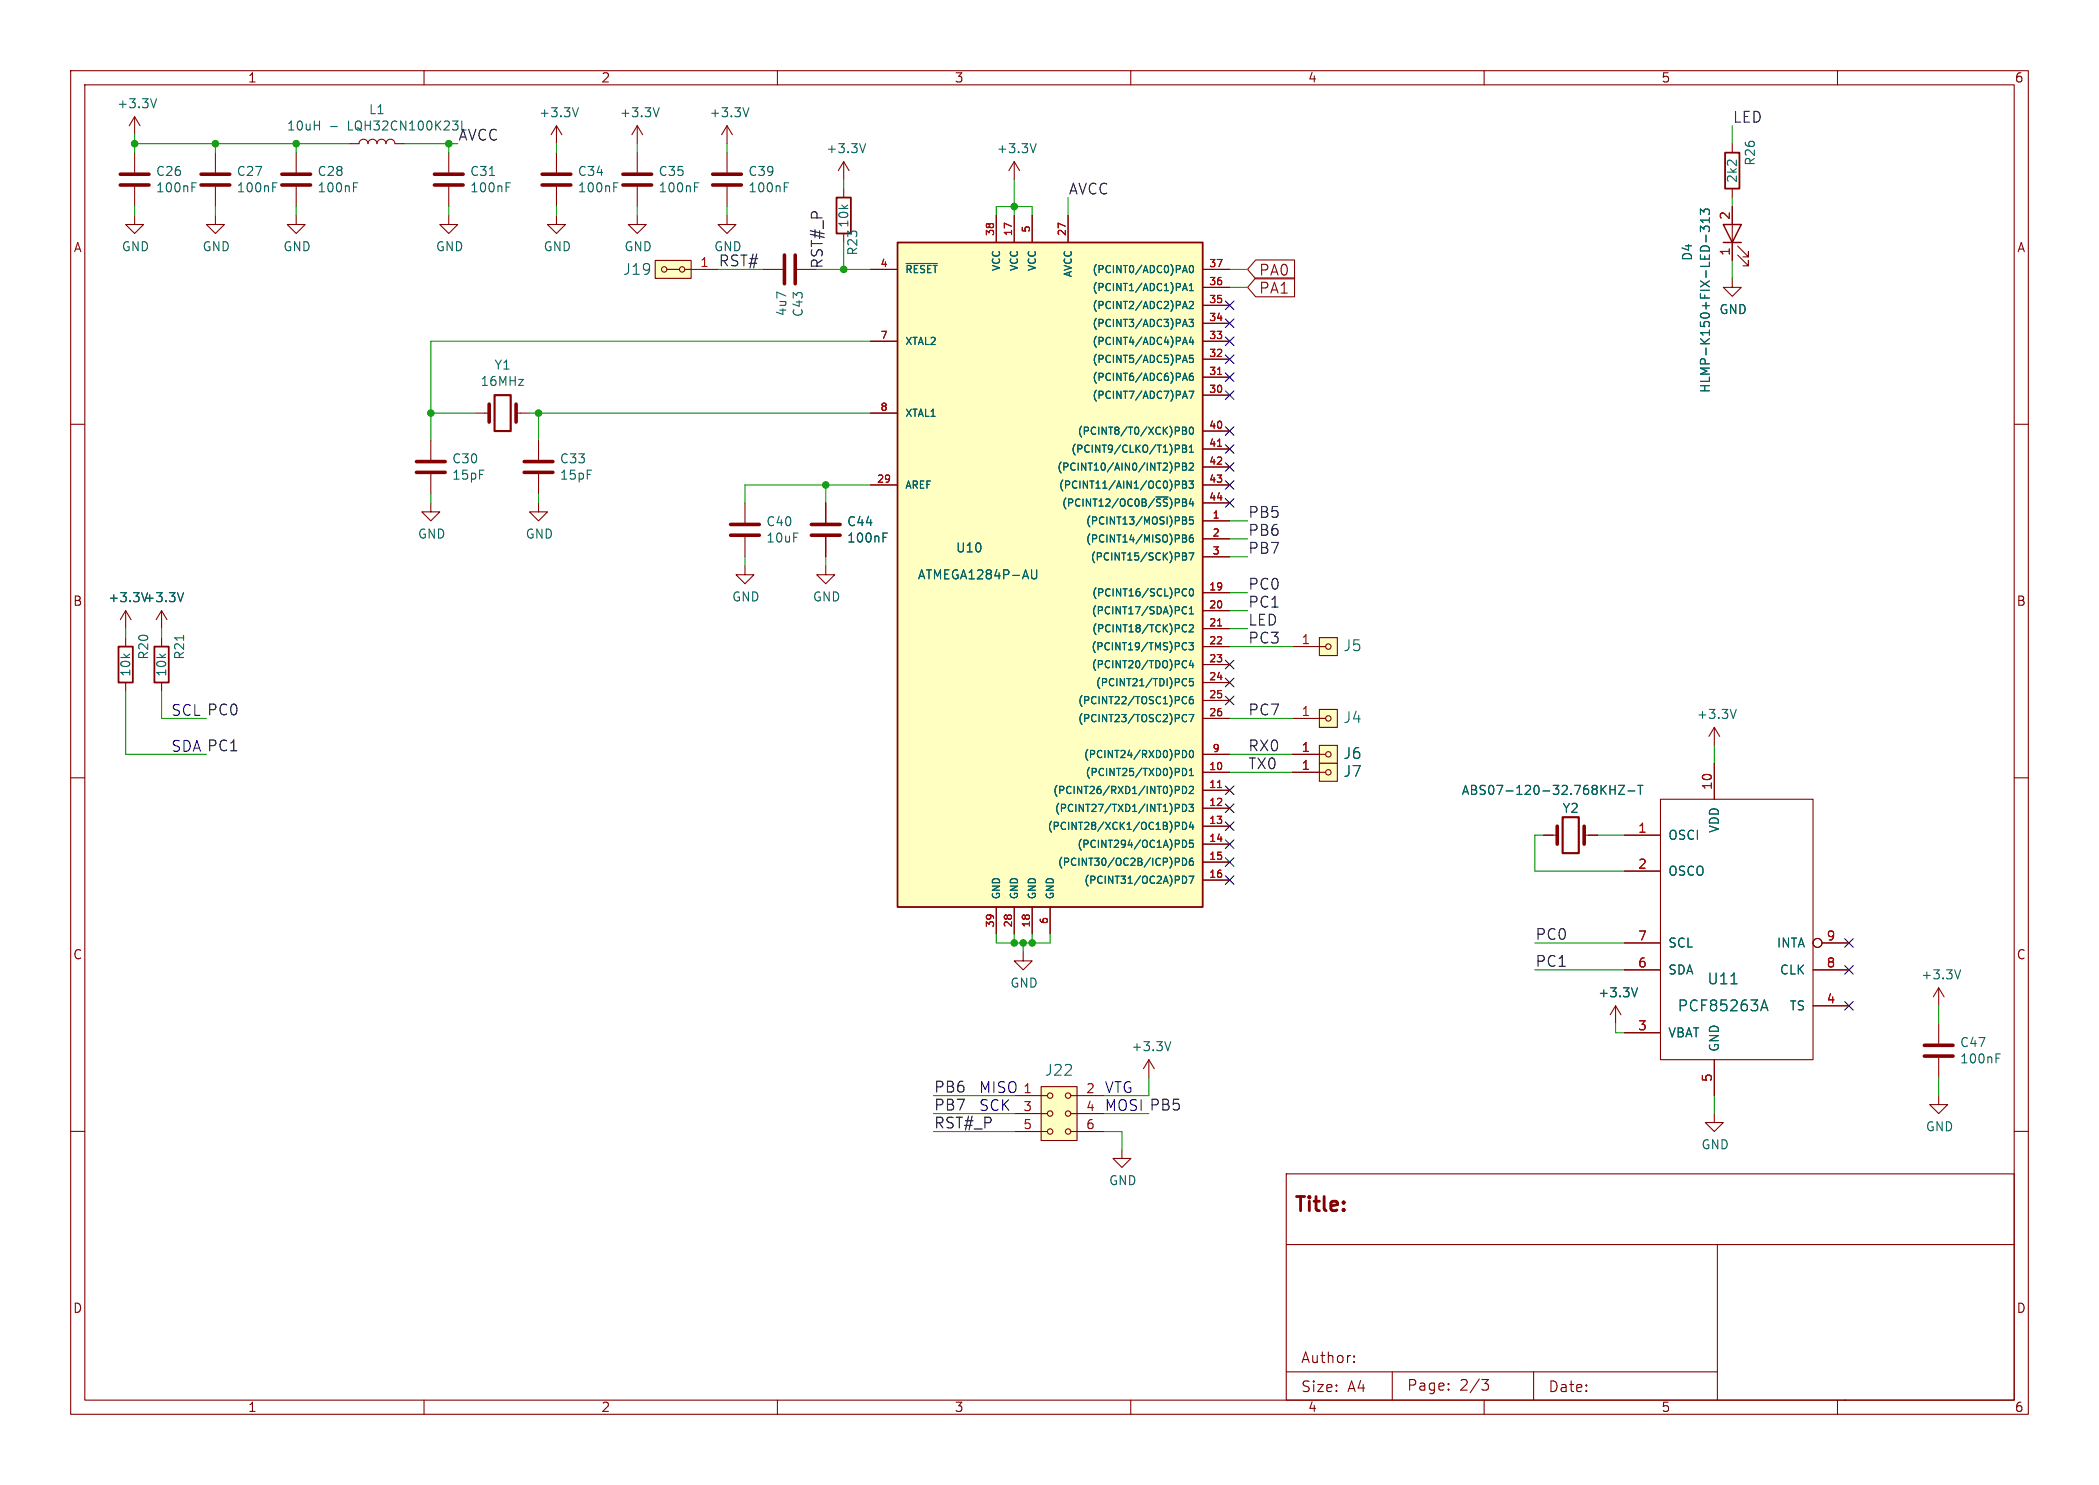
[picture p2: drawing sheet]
<svg xmlns="http://www.w3.org/2000/svg" width="297mm" height="210mm" viewBox="0 0 297 210" stroke-linecap="round" stroke-linejoin="round" font-family="sans-serif">
<g fill="none" stroke="#840000" stroke-width=".15">
<path d="M10 10h277v190h-277zM12 12h273v186h-273zM19 16.5v2.6M19 16.5l-.7 1.3M19 16.5l.8 1.3M60 10v2M78.7 17.8l-.7 1.3M78.7 17.8v2.5M78.7 17.8l.8 1.3M90.2 17.8v2.5M90.2 17.8l-.8 1.3M90.2 17.8l.7 1.3"/>
<path d="M102.9 17.8v2.5M102.9 17.8l-.8 1.3M102.9 17.8l.7 1.3M110 10v2M160 10v2M210 10v2M260 10v2M19 30.5v1.3h1.3l-1.3 1.2-1.2-1.2h1.2M19 21.6v2.8M19 26.4v2.8M30.5 30.5v1.3h1.2l-1.2 1.2-1.3-1.2h1.3M30.5 21.6v2.8"/>
<path d="M30.5 26.4v2.8M41.9 30.5v1.3h1.3l-1.3 1.2-1.3-1.2h1.3M41.9 21.6v2.8M41.9 26.4v2.8M49.5 20.3h1.3a.64 .64 0 0 1 .6-.6 .64 .64 0 0 1 .7 .6 .64 .64 0 0 1 .6-.6 .64 .64 0 0 1 .6 .6 .64 .64 0 0 1 .7-.6 .64 .64 0 0 1 .6 .6 .64 .64 0 0 1 .6-.6 .64 .64 0 0 1 .7 .6h1.2M63.5 30.5v1.3h1.3l-1.3 1.2-1.3-1.2h1.3M63.5 21.6v2.8M63.5 26.4v2.8M78.7 30.5v1.3h1.3l-1.3 1.2-1.2-1.2h1.2M78.7 21.6v2.8M78.7 26.4v2.8M90.2 30.5v1.3h1.2l-1.2 1.2-1.3-1.2h1.3"/>
<path d="M90.2 21.6v2.8M90.2 26.4v2.8M92.7 36.8h5.1v2.6h-5.1zM94.4 38.1h1.7M96.9 38.1h4.7M102.9 30.5v1.3h1.2l-1.2 1.2-1.3-1.2h1.3M102.9 21.6v2.8M102.9 26.4v2.8M107.9 38.1h2.8M112.8 38.1h2.8M119.4 22.9v2.5M119.4 26.7v1.2"/>
<path d="M119.4 33v1.3M119.4 22.9l-.8 1.2M119.4 22.9l.7 1.2M123.2 38.1h3.8M141 30.5v3.8M143.5 22.9v2.5M143.5 30.5v3.8M143.5 22.9l-.8 1.2M143.5 22.9l.8 1.2M146 30.5v3.8M151.1 30.5v3.8M170.2 38.1h3.8"/>
<path d="M177.7 39.3h5.5v2.7h-5.5l-1.2-1.4zM177.7 36.8h5.5v2.6h-5.5l-1.2-1.3zM245.1 39.4v1.2h1.3l-1.3 1.3-1.3-1.3h1.3M245.1 20.3v1.3M245.1 26.7v1.2M245.1 29.2v7.6M245.9 36.1l1.5 1.5v-.8v.8h-.8M245.9 34.8l1.5 1.5v-.7v.7h-.8M10 60h2M67.3 58.4h1.9M73 58.4h1.9M123.2 58.4h3.8"/>
<path d="M123.2 48.3h3.8M170.2 55.9h3.8M170.2 53.3h3.8M170.2 50.8h3.8M170.2 48.3h3.8M170.2 45.7h3.8M170.2 43.2h3.8M170.2 40.6h3.8M285 60h2M61 71.1v1.3h1.2l-1.2 1.3-1.3-1.3h1.3M61 62.2v2.8M61 67.1v2.8"/>
<path d="M76.2 71.1v1.3h1.3l-1.3 1.3-1.3-1.3h1.3M76.2 62.2v2.8M76.2 67.1v2.8M105.4 71.1v2.8M105.4 75.9v2.8M116.8 71.1v2.8M116.8 75.9v2.8M123.2 68.6h3.8M170.2 73.7h3.8M170.2 76.2h3.8M170.2 68.6h3.8M170.2 78.7h3.8"/>
<path d="M170.2 61h3.8M170.2 63.5h3.8M170.2 66h3.8M170.2 71.1h3.8M17.8 86.4l-.8 1.2M17.8 86.4v2.5M17.8 90.2v1.2M17.8 96.5v1.3M17.8 86.4l.7 1.2M22.9 86.4v2.5M22.9 90.2v1.2M22.9 96.5v1.3"/>
<path d="M22.9 86.4l-.8 1.2M22.9 86.4l.7 1.2M105.4 80v1.3h1.3l-1.3 1.3-1.3-1.3h1.3M116.8 80v1.3h1.3l-1.3 1.3-1.2-1.3h1.2M170.2 83.8h3.8M170.2 86.4h3.8M170.2 88.9h3.8M170.2 91.4h3.8M170.2 94h3.8M170.2 96.5h3.8M170.2 99.1h3.8M182.9 91.4h4.7"/>
<path d="M186.7 90.2h2.5v2.5h-2.5zM10 110h2M170.2 109.2h3.8M170.2 111.8h3.8M170.2 114.3h3.8M170.2 116.8h3.8M170.2 119.4h3.8M170.2 101.6h3.8M170.2 106.7h3.8M182.9 109.2h4.7M182.9 101.6h4.7M182.9 106.7h4.7"/>
<path d="M186.7 100.3h2.5v2.6h-2.5zM186.7 105.4h2.5v2.6h-2.5zM186.7 108h2.5v2.5h-2.5zM218.4 118.1h1.9M224.2 118.1h1.9M229.9 118.1h5M234.9 113h21.6v36.9h-21.6zM242.6 102.9l-.8 1.2M242.6 102.9v2.5M242.6 108v5M242.6 102.9l.7 1.2M285 110h2"/>
<path d="M141 128.3v3.8M143.5 128.3v3.8M144.8 134.6v1.3h1.2l-1.2 1.3-1.3-1.3h1.3M146 128.3v3.8M148.6 128.3v3.8M170.2 121.9h3.8M170.2 124.5h3.8M229.9 123.2h5M229.9 137.2h5M229.9 133.4h5M256.5 137.2h5.1M257.8 133.4h3.8"/>
<path d="M274.3 139.7l-.7 1.3M274.3 139.7v2.5M274.3 139.7l.8 1.3M10 160h2M143.5 157.5h4.7M143.5 154.9h4.7M147.3 153.7h5.1v7.6h-5.1zM151.5 157.5h4.7M151.5 154.9h4.7M162.6 149.9l-.8 1.2M162.6 149.9v2.5M162.6 149.9l.7 1.2"/>
<path d="M228.6 142.2l-.8 1.3M228.6 142.2v2.6M228.6 142.2l.8 1.3M229.9 146.1h5M242.6 157.5v1.3h1.2l-1.2 1.2-1.3-1.2h1.3M242.6 149.9v5M256.5 142.2h5.1M274.3 154.9v1.3h1.3l-1.3 1.3-1.3-1.3h1.3M274.3 144.8v2.8M274.3 149.6v2.8M285 160h2M143.5 160h4.7"/>
<path d="M151.5 160h4.7M158.7 162.6v1.2h1.3l-1.3 1.3-1.2-1.3h1.2M182 166h103v32h-103zM182 176h103M243 176v22M60 198v2M110 198v2M160 198v2M182 194h61M191.6 192.6h.1l-.1 .1M191.6 192.6h-.1l.1 .1M191.6 191.8v.1"/>
<path d="M191.6 192.6v.1M191.6 191.8h.1l-.1 .1M191.6 191.8h-.1l.1 .1M197 194v4M205 196.5v.1M205 195.7v.1M209.7 195.1h.9l-.5 .6a.41 .41 0 0 1 .5 .3v.3l-.1 .2-.6 .1M210 198v2M217 194v4M260 198v2M261 198h.1"/>
<circle cx="94" cy="38.1" r=".38"/>
<circle cx="96.5" cy="38.1" r=".38"/>
<circle cx="188" cy="91.4" r=".38"/>
<circle cx="188" cy="106.7" r=".38"/>
<circle cx="188" cy="101.6" r=".38"/>
<circle cx="188" cy="109.2" r=".38"/>
<circle cx="257.2" cy="133.3" r=".63"/>
<circle cx="148.6" cy="154.9" r=".38"/>
<circle cx="148.6" cy="157.5" r=".38"/>
<circle cx="151.1" cy="157.5" r=".38"/>
<circle cx="151.1" cy="154.9" r=".38"/>
<circle cx="148.6" cy="160" r=".38"/>
<circle cx="151.1" cy="160" r=".38"/>
</g>
<g fill="none" stroke="#006464" stroke-width=".15">
<path d="M22.2 14l-.5 1.2M46.8 17.9h.9M65.3 17.1v1.3M81.8 15.2l-.4 1.3M93.3 15.2l-.5 1.3M106 15.2l-.5 1.3M27.2 26.5h.4M27.2 25.9h.6M38.6 26.5h.4M38.6 25.9h.6M50 26.5h.4M50 25.9h.6"/>
<path d="M69.3 24.8h.7M71.6 26.5h.4M71.6 25.9h.6M86.9 26.5h.4M86.9 25.9h.6M98.3 26.5h.4M98.3 25.9h.6M111 26.5h.4M111 25.9h.6M122.5 20.3l-.4 1.3M128.2 37.3h4.4M146.6 20.3l-.4 1.3"/>
<path d="M167.4 38.3h.5M167.7 37.5l.3 1.1M168.4 37.6l.1-.1a.54 .54 0 0 1 .4 .6 .54 .54 0 0 1-.4 .5 .68 .68 0 0 1-.1-1zM240.6 30.3v-.7l.5 .4 .1-.4h.6l.1 .2v.4l-.1 .1M240.6 32.8v-.8l.5 .4 .1-.4h.6l.1 .2v.4l-.1 .2M241.4 33.3v.9M241.9 30.8v.7M241.9 31.1h-1.3l.4 .4M167.3 41.1l.4-1 .3 1M167.4 56.1h.5M167.4 53.5h.5M167.4 51h.5"/>
<path d="M167.4 48.4h.5M167.4 45.9h.5M167.4 43.4h.5M167.4 40.8h.5M167.7 55.3l.3 1M167.7 52.8l.3 1M167.7 50.2l.3 1.1M167.7 47.7l.3 1M167.7 45.2l.3 1M167.7 42.6l.3 1M168.2 45.2h.7l-.4 .4h.3v.5l-.1 .1-.5-.1M168.2 55.3h.7l-.4 1"/>
<path d="M168.3 42.7l.4-.1 .2 .3-.7 .7h.7M168.3 40.4l.3-.3v1M168.3 41.1h.6M168.5 47.7l-.2 .7h.6M168.8 52.8h-.3a.68 .68 0 0 0 0 1l.3-.1 .1-.3-.2-.2h-.3l-.1 .2M168.8 48v.7M168.8 50.2h-.5v.5l.1-.1 .4 .1 .1 .1-.1 .4-.1 .1-.4-.1M125 76h.4M125 75.4h.6M163.6 70.3h1.7M166.3 62.9h.4l.2 .2-.1 .3-.5 .1M166.3 65.5h.4l.2 .2-.1 .3h-.5"/>
<path d="M166.3 68h.4l.2 .2-.1 .3-.5 .1M166.8 60.5l.1 .1-.1 .3M167.3 60.4h.4l.2 .2-.2 .3 .2 .1v.2l-.2 .2h-.4zM167.3 62.9h.4l.2 .2-.2 .3 .2 .1v.3l-.2 .2h-.4zM167.3 65.5h.4l.2 .2-.2 .3 .2 .1v.2l-.2 .2h-.4zM167.3 68h.4l.2 .2-.2 .3 .2 .1v.2l-.2 .2h-.4zM167.3 73.1l.5 .1 .1 .2-.2 .2M167.3 75.6l.5 .1 .1 .2-.2 .2M167.3 78.2l.5 .1 .1 .2-.2 .2M167.3 73.6h.4M167.3 76.1h.4M167.3 78.7h.4"/>
<path d="M167.3 60.9h.4M167.3 63.4h.4M167.3 66h.4M167.3 68.5h.4M167.7 73.6l.2 .2v.2l-.6 .1M167.7 76.1l.2 .2v.3l-.6 .1M167.7 78.7l.2 .2v.2l-.6 .1M168.2 68h.7l-.4 .4 .3 .1v.4l-.1 .1-.5-.1M168.2 78.2h.7l-.4 1M168.3 65.6l.4-.1 .2 .3-.7 .7h.7M168.3 63.2l.3-.3v1.1M168.3 64h.6"/>
<path d="M168.4 60.5l.1-.1a.54 .54 0 0 1 .4 .5 .54 .54 0 0 1-.4 .5 .68 .68 0 0 1-.1-.9zM168.5 70.5l-.2 .7h.6M168.8 75.6l-.3 .1a.68 .68 0 0 0 0 1l.3-.1 .1-.4-.2-.2-.3 .1-.1 .1M168.8 70.9v.7M168.8 73.1h-.5v.5l.1-.1h.4l.1 .2-.1 .3-.1 .1-.4-.1M26 83.8l-.5 1.3M26 89.8v.8M146 80.6v1l.2 .3 .4-.1 .1-.2v-1M167.4 86.7l.2 .1 .3-.1M167.5 83.3h.2l.2 .1M167.5 88.4l.2-.1 .2 .1M167.5 96h.2l.2 .1"/>
<path d="M167.5 98.6l.2-.1 .2 .1M167.6 90.9l.3 .1M167.6 93.4l.3 .1M167.9 84.2l-.2 .1-.2-.1M167.9 85.9l-.3-.1-.2 .2M167.9 89.3l-.2 .1-.2-.1M167.9 91.8l-.3 .1M167.9 94.3l-.3 .1M167.9 96.9l-.2 .1-.2-.1M167.9 99.4l-.2 .1h-.2M168.2 90.9h.7l-.4 .4 .3 .1v.4l-.1 .1-.5-.1M168.3 88.4l.4-.1 .2 .3-.7 .8h.7"/>
<path d="M168.3 86.1l.3-.3v1M168.3 86.8h.6M168.4 83.3h.1a.54 .54 0 0 1 .4 .5 .54 .54 0 0 1-.4 .5 .68 .68 0 0 1-.1-1zM168.5 93.4l-.2 .7h.6M168.8 98.5l-.3 .1a.68 .68 0 0 0 0 .9l.3-.1 .1-.3-.2-.2h-.3l-.1 .2M168.8 93.8v.6M168.8 96h-.5v.4h.1h.4l.1 .1-.1 .4-.1 .1-.4-.1M166.3 111.2h.4l.2 .2-.1 .3h-.5M166.3 113.7h.4l.2 .2-.1 .3-.5 .1M166.3 116.3h.4l.2 .2-.1 .3h-.5M167.3 106.1a.51 .51 0 0 1 .6 .5 .51 .51 0 0 1-.6 .5M167.3 108.7a.51 .51 0 0 1 .6 .5 .51 .51 0 0 1-.6 .5z"/>
<path d="M167.3 111.2a.51 .51 0 0 1 .6 .5 .51 .51 0 0 1-.6 .5zM167.3 113.7a.51 .51 0 0 1 .6 .6 .51 .51 0 0 1-.6 .5zM167.3 116.3a.51 .51 0 0 1 .6 .5 .51 .51 0 0 1-.6 .5zM167.3 118.8a.51 .51 0 0 1 .6 .5 .51 .51 0 0 1-.6 .5zM167.5 101.1l.2-.1 .2 .1M167.9 102l-.2 .1-.2-.1M168.2 113.7h.7l-.4 .4 .3 .1v.5l-.1 .1-.5-.1M168.2 101h.7l-.4 1.1M168.3 111.3l.4-.1 .2 .3-.7 .7h.7M168.3 109.7h.6M168.3 109l.3-.3v1M168.4 106.2l.1-.1a.54 .54 0 0 1 .4 .5 .54 .54 0 0 1-.4 .5 .68 .68 0 0 1-.1-.9z"/>
<path d="M168.5 116.2l-.2 .8h.6M168.8 116.6v.7M168.8 118.8h-.5v.5l.1-.1 .4 .1 .1 .1-.1 .3-.1 .1-.4-.1M227.8 111.1v1.2M227.8 111.7h.7M228.5 111.1v1.2M229 111.1h.9l-.9 1.2h.9M230.4 111.9h.9M231.7 111.1h.8M232.1 111.1v1.2M245.7 100.3l-.5 1.3M166.3 121.4h.4l.2 .2-.1 .2-.5 .1"/>
<path d="M167.3 121.4a.51 .51 0 0 1 .6 .5 .51 .51 0 0 1-.6 .5zM167.3 123.9a.51 .51 0 0 1 .6 .5 .51 .51 0 0 1-.6 .5M168.2 123.9h.7l-.4 1M168.8 121.4h-.3a.68 .68 0 0 0 0 1l.3-.1 .1-.4-.2-.1h-.3l-.1 .1M231.7 139.7l-.4 1.3M244.9 139.1h.9M277.4 137.2l-.4 1.2M165.7 147.3l-.5 1.3M249.1 142.9l.5-1.5 .6 1.5M249.3 142.5h.7M282.4 149.6h.5M282.4 149h.6"/>
</g>
<path d="M70 55.9h2.3v5.1h-2.3zM221.1 115.6h2.3v5.1h-2.3z" fill="none" stroke="#840000" stroke-width=".3"/>
<g fill="none" stroke="#840000" stroke-width=".51">
<path d="M17 26.2h4.1M17 24.6h4.1M28.4 26.2h4.1M28.4 24.6h4.1M39.9 26.2h4M39.9 24.6h4M61.5 26.2h4M61.5 24.6h4M76.7 26.2h4.1M76.7 24.6h4.1M88.1 26.2h4.1M88.1 24.6h4.1"/>
<path d="M100.8 26.2h4.1M100.8 24.6h4.1M111 36.1v4M112.5 36.1v4M69.2 57.2v2.5M73 57.2v2.5M58.9 66.8h4.1M58.9 65.3h4.1M74.2 66.8h4M74.2 65.3h4M103.4 75.7h4M103.4 74.2h4"/>
<path d="M114.8 75.7h4.1M114.8 74.2h4.1M220.3 116.8v2.6M224.2 116.8v2.6M272.3 149.4h4.1M272.3 147.8h4.1"/>
</g>
<g fill="#ffffc2" stroke="#ffffc2" stroke-width=".14">
<path d="M127 34.3h43.2v94h-43.2z"/>
<path d="M186.7 100.3h2.5v2.6h-2.5z"/>
<path d="M186.7 90.2h2.5v2.5h-2.5z"/>
<path d="M92.7 36.8h5.1v2.6h-5.1z"/>
<path d="M147.3 153.7h5.1v7.6h-5.1z"/>
<path d="M186.7 105.4h2.5v2.6h-2.5z"/>
<path d="M186.7 108h2.5v2.5h-2.5z"/>
</g>
<path d="M118.4 27.9h2v5.1h-2zM127 34.3h43.2v94h-43.2zM244.1 21.6h2v5.1h-2zM16.8 91.4h2v5.1h-2zM21.8 91.4h2.1v5.1h-2.1z" fill="none" stroke="#840000" stroke-width=".25"/>
<path d="M172.3 53h.6M172.3 63.1h.6M172.3 88.5h.6M172.3 111.4h.6" fill="none" stroke="#a90000" stroke-width=".15"/>
<path d="M243.8 31.8h2.6l-1.3 2.5zM243.8 34.3h2.6" fill="none" stroke="#840000" stroke-width=".2"/>
<g fill="none" stroke="#009600" stroke-width=".15">
<path d="M19 19.1v2.5M245.1 17.8v2.5M19 29.2v1.3M19 20.3h30.5M30.5 20.3v1.3M30.5 29.2v1.3M41.9 20.3v1.3M41.9 29.2v1.3M57.1 20.3h7.7M63.5 20.3v1.3M63.5 29.2v1.3M78.7 20.3v1.3"/>
<path d="M78.7 29.2v1.3M90.2 20.3v1.3M90.2 29.2v1.3M101.6 38.1h6.3M102.9 20.3v1.3M102.9 29.2v1.3M115.6 38.1h7.6M119.4 25.4v1.3M119.4 34.3v3.8M141 30.5v-1.3h5v1.3M143.5 25.4v5.1M151.1 27.9v2.6"/>
<path d="M174 38.1h2.5M245.1 27.9v1.3M245.1 36.8v2.6M61 58.4h6.3M74.9 58.4h48.3M76.2 58.4v3.8M123.2 48.3h-62.2v13.9M174 40.6h2.5M61 69.9v1.2M76.2 69.9v1.2M105.4 78.7v1.3M116.8 68.6v2.5"/>
<path d="M116.8 78.7v1.3M123.2 68.6h-17.8v2.5M174 73.7h2.5M174 78.7h2.5M174 76.2h2.5M17.8 97.8v8.9h11.4M17.8 88.9v1.3M22.9 97.8v3.8h6.3M22.9 88.9v1.3M174 91.4h8.9M174 88.9h2.5M174 86.4h2.5"/>
<path d="M174 83.8h2.5M174 106.7h8.9M174 101.6h8.9M174 109.2h8.9M218.4 118.1h-1.2v5.1h12.7M226.1 118.1h3.8M242.6 105.4v2.6M141 132.1v1.3h7.6v-1.3M143.5 132.1v1.3M144.8 133.4v1.2M146 132.1v1.3M217.2 133.4h12.7"/>
<path d="M217.2 137.2h12.7M132.1 154.9h11.4M132.1 157.5h11.4M156.2 157.5h6.4M162.6 152.4v2.5h-6.4M228.6 144.8v1.3h1.3M242.6 154.9v2.6M274.3 142.2v2.6M274.3 152.4v2.5M132.1 160h11.4M156.2 160h2.5v2.6"/>
</g>
<g fill="none" stroke="#000084" stroke-width=".15">
<path d="M173.4 52.7l1.2 1.2M173.4 45.1l1.2 1.2M173.4 47.7l1.2 1.2M173.4 50.2l1.2 1.2M173.4 55.3l1.2 1.2M173.4 42.6l1.2 1.2M174.6 52.7l-1.2 1.2M174.6 45.1l-1.2 1.2M174.6 47.7l-1.2 1.2M174.6 50.2l-1.2 1.2M174.6 55.3l-1.2 1.2M174.6 42.6l-1.2 1.2"/>
<path d="M173.4 68l1.2 1.2M173.4 70.5l1.2 1.2M173.4 62.9l1.2 1.2M173.4 60.4l1.2 1.2M173.4 65.4l1.2 1.2M174.6 68l-1.2 1.2M174.6 70.5l-1.2 1.2M174.6 62.9l-1.2 1.2M174.6 60.4l-1.2 1.2M174.6 65.4l-1.2 1.2M173.4 93.4l1.2 1.2M173.4 95.9l1.2 1.2"/>
<path d="M173.4 98.5l1.2 1.2M174.6 93.4l-1.2 1.2M174.6 95.9l-1.2 1.2M174.6 98.5l-1.2 1.2M173.4 111.2l1.2 1.2M173.4 113.7l1.2 1.2M173.4 116.2l1.2 1.2M173.4 118.8l1.2 1.2M174.6 111.2l-1.2 1.2M174.6 113.7l-1.2 1.2M174.6 116.2l-1.2 1.2M174.6 118.8l-1.2 1.2"/>
<path d="M173.4 121.3l1.2 1.2M173.4 123.9l1.2 1.2M174.6 121.3l-1.2 1.2M174.6 123.9l-1.2 1.2M261 136.6l1.2 1.2M261 132.7l1.2 1.3M262.2 136.6l-1.2 1.2M262.2 132.7l-1.2 1.3M261 141.6l1.2 1.2M262.2 141.6l-1.2 1.2"/>
</g>
<g fill="#009600" stroke="#009600" stroke-width=".15">
<circle cx="19" cy="20.3" r=".46"/>
<circle cx="30.5" cy="20.3" r=".46"/>
<circle cx="63.5" cy="20.3" r=".46"/>
<circle cx="41.9" cy="20.3" r=".46"/>
<circle cx="143.5" cy="29.2" r=".46"/>
<circle cx="146" cy="133.4" r=".46"/>
<circle cx="116.8" cy="68.6" r=".46"/>
<circle cx="119.4" cy="38.1" r=".46"/>
<circle cx="61" cy="58.4" r=".46"/>
<circle cx="76.2" cy="58.4" r=".46"/>
<circle cx="144.8" cy="133.4" r=".46"/>
<circle cx="143.5" cy="133.4" r=".46"/>
</g>
<text font-size="2.8" fill="#840000" x="183" y="171.9">Title:</text>
<g font-size="2.1" fill="#0f0f0f">
<text x="245.1" y="17.5">LED</text>
<text x="64.8" y="20">AVCC</text>
<text x="151.1" y="27.6">AVCC</text>
<text x="101.6" y="37.8">RST#</text>
<text x="116.5" y="38.1" transform="rotate(-90 116.5 38.1)">RST#_P</text>
<text x="176.5" y="73.3">PB5</text>
<text x="176.5" y="75.9">PB6</text>
<text x="176.5" y="78.4">PB7</text>
<text x="176.5" y="83.5">PC0</text>
<text x="176.5" y="88.6">LED</text>
<text x="176.5" y="86">PC1</text>
<text x="176.5" y="91.1">PC3</text>
<text x="176.5" y="101.3">PC7</text>
<text x="176.5" y="106.4">RX0</text>
<text x="176.5" y="108.9">TX0</text>
<text x="217.2" y="136.8">PC1</text>
<text x="217.2" y="133">PC0</text>
<text x="132.1" y="154.6">PB6</text>
<text x="132.1" y="159.7">RST#_P</text>
<text x="132.1" y="157.2">PB7</text>
</g>
<g font-size="2.1" fill="#006464">
<text x="88.1" y="39.1">J19</text>
<text x="190" y="92.3">J5</text>
<text x="190" y="102.5">J4</text>
<text x="190" y="107.5">J6</text>
<text x="190" y="110.1">J7</text>
<text x="237.3" y="143.2">PCF85263A</text>
<text x="241.5" y="139.4">U11</text>
<text x="147.8" y="152.3">J22</text>
</g>
<g font-size="2.1" fill="#840000">
<text x="178.1" y="41.7">PA1</text>
<text x="178.1" y="39.2">PA0</text>
<text x="184" y="193">Author:</text>
<text x="184" y="197.1">Size:</text>
<text x="190.7" y="197.1">A4</text>
<text x="199" y="196.9">Page:</text>
<text x="206.5" y="196.9">2/3</text>
<text x="219" y="197.1">Date:</text>
</g>
<g font-size="2.1" fill="#0000c2">
<text x="24.1" y="101.4">SCL PC0</text>
<text x="24.1" y="106.4">SDA PC1</text>
<text x="138.4" y="154.7">MISO</text>
<text x="156.2" y="154.7">VTG</text>
<text x="138.4" y="157.2">SCK</text>
<text x="156.2" y="157.2">MOSI PB5</text>
</g>
<g font-size="1.8" fill="#840000">
<text x="35" y="11.9">1</text>
<text x="85" y="11.9">2</text>
<text x="135" y="11.9">3</text>
<text x="185" y="11.9">4</text>
<text x="235" y="11.9">5</text>
<text x="285" y="11.9">6</text>
<text x="10.3" y="35.9">A</text>
<text x="285.3" y="35.9">A</text>
<text x="10.3" y="85.9">B</text>
<text x="285.3" y="85.9">B</text>
<text x="10.3" y="135.9">C</text>
<text x="285.3" y="135.9">C</text>
<text x="10.3" y="185.9">D</text>
<text x="285.3" y="185.9">D</text>
<text x="35" y="199.9">1</text>
<text x="85" y="199.9">2</text>
<text x="135" y="199.9">3</text>
<text x="185" y="199.9">4</text>
<text x="235" y="199.9">5</text>
<text x="285" y="199.9">6</text>
</g>
<g font-size="1.8" fill="#006464">
<text x="16.5" y="15.5">+3.3V</text>
<text x="52.1" y="16.4">L1</text>
<text x="76.2" y="16.8">+3.3V</text>
<text x="87.6" y="16.8">+3.3V</text>
<text x="100.3" y="16.8">+3.3V</text>
<text x="40.5" y="18.7">10uH</text>
<text x="49.3" y="18.7">LQH32CN100K23L</text>
<text x="116.8" y="21.9">+3.3V</text>
<text x="140.9" y="21.9">+3.3V</text>
<text x="248.5" y="23.5" transform="rotate(-90 248.5 23.5)">R26</text>
<text x="22" y="27.4">100nF</text>
<text x="22" y="25.1">C26</text>
<text x="33.4" y="27.4">100nF</text>
<text x="33.4" y="25.1">C27</text>
<text x="44.8" y="27.4">100nF</text>
<text x="44.8" y="25.1">C28</text>
<text x="66.4" y="27.4">100nF</text>
<text x="66.4" y="25.1">C31</text>
<text x="81.7" y="27.4">100nF</text>
<text x="81.7" y="25.1">C34</text>
<text x="93.1" y="27.4">100nF</text>
<text x="93.1" y="25.1">C35</text>
<text x="105.8" y="27.4">100nF</text>
<text x="105.8" y="25.1">C39</text>
<text x="246" y="26" transform="rotate(-90 246 26)">2k2</text>
<text x="17.1" y="35.7">GND</text>
<text x="28.6" y="35.7">GND</text>
<text x="40" y="35.7">GND</text>
<text x="61.6" y="35.7">GND</text>
<text x="76.8" y="35.7">GND</text>
<text x="88.3" y="35.7">GND</text>
<text x="120.2" y="32.3" transform="rotate(-90 120.2 32.3)">10k</text>
<text x="121.5" y="36.2" transform="rotate(-90 121.5 36.2)">R23</text>
<text x="239.6" y="37" transform="rotate(-90 239.6 37)">D4</text>
<text x="111.5" y="44.8" transform="rotate(-90 111.5 44.8)">4u7</text>
<text x="113.8" y="44.9" transform="rotate(-90 113.8 44.9)">C43</text>
<text x="243.2" y="44.6">GND</text>
<text x="69.9" y="52.5">Y1</text>
<text x="67.9" y="54.8">16MHz</text>
<text x="242.2" y="55.7" transform="rotate(-90 242.2 55.7)">HLMP-K150+FIX-LED-313</text>
<text x="63.9" y="65.7">C30</text>
<text x="79.1" y="65.7">C33</text>
<text x="63.9" y="68">15pF</text>
<text x="79.1" y="68">15pF</text>
<text x="59.1" y="76.4">GND</text>
<text x="74.3" y="76.4">GND</text>
<text x="108.3" y="74.6">C40</text>
<text x="108.3" y="76.9">10uF</text>
<text x="119.8" y="76.9">100nF</text>
<text x="119.8" y="74.6">C44</text>
<text x="129.8" y="82.1">ATMEGA1284P-AU</text>
<text x="135.2" y="78.3">U10</text>
<text x="15.2" y="85.4">+3.3V +3.3V</text>
<text x="103.5" y="85.3">GND</text>
<text x="114.9" y="85.3">GND</text>
<text x="18.6" y="95.8" transform="rotate(-90 18.6 95.8)">10k</text>
<text x="21.2" y="93.4" transform="rotate(-90 21.2 93.4)">R20</text>
<text x="23.7" y="95.8" transform="rotate(-90 23.7 95.8)">10k</text>
<text x="26.3" y="93.4" transform="rotate(-90 26.3 93.4)">R21</text>
<text x="240" y="101.9">+3.3V</text>
<text x="206.7" y="112.6">ABS07-120-32.768KHZ-T</text>
<text x="221" y="115.2">Y2</text>
<text x="236" y="119">OSCI</text>
<text x="243.4" y="117.9" transform="rotate(-90 243.4 117.9)">VDD</text>
<text x="236" y="124.1">OSCO</text>
<text x="236" y="134.2">SCL</text>
<text x="251.3" y="134.2">INTA</text>
<text x="142.9" y="139.9">GND</text>
<text x="226" y="141.2">+3.3V</text>
<text x="236" y="138">SDA</text>
<text x="251.8" y="138">CLK</text>
<text x="253.1" y="143.1">TS</text>
<text x="271.8" y="138.7">+3.3V</text>
<text x="160" y="148.9">+3.3V</text>
<text x="236" y="146.9">VBAT</text>
<text x="243.4" y="148.8" transform="rotate(-90 243.4 148.8)">GND</text>
<text x="277.3" y="148.3">C47</text>
<text x="277.3" y="150.6">100nF</text>
<text x="272.4" y="160.2">GND</text>
<text x="156.8" y="167.8">GND</text>
<text x="240.7" y="162.7">GND</text>
</g>
<text font-size="1.8" fill="#0f0f0f" x="101" y="35.7">GND</text>
<g font-size="1.8" fill="#a90000">
<text x="244.9" y="31.2" transform="rotate(-90 244.9 31.2)">2</text>
<text x="99" y="37.8">1</text>
<text x="244.9" y="36.3" transform="rotate(-90 244.9 36.3)">1</text>
<text x="184.1" y="91.2">1</text>
<text x="184.1" y="101.3">1</text>
<text x="184.1" y="106.4">1</text>
<text x="184.1" y="109">1</text>
<text x="242.3" y="111.8" transform="rotate(-90 242.3 111.8)">10</text>
<text x="231.7" y="117.9">1</text>
<text x="231.7" y="122.9">2</text>
<text x="231.7" y="136.9">6</text>
<text x="231.7" y="133.1">7</text>
<text x="258.4" y="136.9">8</text>
<text x="258.4" y="133.1">9</text>
<text x="258.4" y="142">4</text>
<text x="231.7" y="145.8">3</text>
<text x="144.7" y="154.7">1</text>
<text x="153.6" y="154.7">2</text>
<text x="242.3" y="153.1" transform="rotate(-90 242.3 153.1)">5</text>
<text x="144.7" y="157.2">3</text>
<text x="144.7" y="159.8">5</text>
<text x="153.6" y="157.2">4</text>
<text x="153.6" y="159.8">6</text>
</g>
<g font-size="1.4" fill="#a90000">
<text x="140.7" y="33.5" transform="rotate(-90 140.7 33.5)">38</text>
<text x="143.3" y="33.5" transform="rotate(-90 143.3 33.5)">17</text>
<text x="145.8" y="33" transform="rotate(-90 145.8 33)">5</text>
<text x="150.9" y="33.5" transform="rotate(-90 150.9 33.5)">27</text>
<text x="124.5" y="37.8">4</text>
<text x="171" y="40.4">36</text>
<text x="171" y="37.8">37</text>
<text x="171" y="45.5">34</text>
<text x="171" y="42.9">35</text>
<text x="124.5" y="48">7</text>
<text x="171" y="53.1">31</text>
<text x="171" y="50.5">32</text>
<text x="171" y="48">33</text>
<text x="124.5" y="58.2">8</text>
<text x="171" y="55.6">30</text>
<text x="171" y="60.7">40</text>
<text x="171" y="63.2">41</text>
<text x="171" y="65.8">42</text>
<text x="124" y="68.3">29</text>
<text x="171" y="68.3">43</text>
<text x="171" y="70.9">44</text>
<text x="171.5" y="73.4">1</text>
<text x="171.5" y="75.9">2</text>
<text x="171" y="83.6">19</text>
<text x="171.5" y="78.5">3</text>
<text x="171" y="86.1">20</text>
<text x="171" y="88.6">21</text>
<text x="171" y="91.2">22</text>
<text x="171" y="93.7">23</text>
<text x="171" y="96.3">24</text>
<text x="171" y="98.8">25</text>
<text x="171" y="101.3">26</text>
<text x="171.5" y="106.4">9</text>
<text x="171" y="109">10</text>
<text x="171" y="111.5">11</text>
<text x="171" y="114">12</text>
<text x="171" y="116.6">13</text>
<text x="171" y="119.1">14</text>
<text x="171" y="121.7">15</text>
<text x="171" y="124.2">16</text>
<text x="140.7" y="131.3" transform="rotate(-90 140.7 131.3)">39</text>
<text x="143.3" y="131.3" transform="rotate(-90 143.3 131.3)">28</text>
<text x="145.8" y="131.3" transform="rotate(-90 145.8 131.3)">18</text>
<text x="148.3" y="130.8" transform="rotate(-90 148.3 130.8)">6</text>
</g>
<g font-size="1.4" fill="#006464">
<text x="128" y="38.8">~{RESET}</text>
<text x="141.7" y="38.5" transform="rotate(-90 141.7 38.5)">VCC</text>
<text x="144.2" y="38.5" transform="rotate(-90 144.2 38.5)">VCC</text>
<text x="146.8" y="38.5" transform="rotate(-90 146.8 38.5)">VCC</text>
<text x="151.9" y="39.3" transform="rotate(-90 151.9 39.3)">AVCC</text>
<text x="154.4" y="41.4">(PCINT1/ADC1)PA1</text>
<text x="154.4" y="38.8">(PCINT0/ADC0)PA0</text>
<text x="154.4" y="46.5">(PCINT3/ADC3)PA3</text>
<text x="154.4" y="43.9">(PCINT2/ADC2)PA2</text>
<text x="128" y="49">XTAL2</text>
<text x="154.4" y="51.5">(PCINT5/ADC5)PA5</text>
<text x="154.4" y="49">(PCINT4/ADC4)PA4</text>
<text x="128" y="59.2">XTAL1</text>
<text x="154.4" y="56.6">(PCINT7/ADC7)PA7</text>
<text x="154.4" y="54.1">(PCINT6/ADC6)PA6</text>
<text x="151.4" y="64.2">(PCINT9/CLKO/T1)PB1</text>
<text x="152.4" y="61.7">(PCINT8/T0/XCK)PB0</text>
<text x="128" y="69.3">AREF</text>
<text x="149.5" y="66.8">(PCINT10/AIN0/INT2)PB2</text>
<text x="149.7" y="69.3">(PCINT11/AIN1/OC0)PB3</text>
<text x="150.1" y="71.9">(PCINT12/OC0B/~{SS})PB4</text>
<text x="153.5" y="74.4">(PCINT13/MOSI)PB5</text>
<text x="153.5" y="76.9">(PCINT14/MISO)PB6</text>
<text x="154.2" y="79.5">(PCINT15/SCK)PB7</text>
<text x="154.3" y="87.1">(PCINT17/SDA)PC1</text>
<text x="154.4" y="84.6">(PCINT16/SCL)PC0</text>
<text x="154.4" y="89.6">(PCINT18/TCK)PC2</text>
<text x="154.3" y="92.2">(PCINT19/TMS)PC3</text>
<text x="154.3" y="94.7">(PCINT20/TDO)PC4</text>
<text x="152.4" y="99.8">(PCINT22/TOSC1)PC6</text>
<text x="154.9" y="97.3">(PCINT21/TDI)PC5</text>
<text x="152.4" y="102.3">(PCINT23/TOSC2)PC7</text>
<text x="153.2" y="107.4">(PCINT24/RXD0)PD0</text>
<text x="148.9" y="112.5">(PCINT26/RXD1/INT0)PD2</text>
<text x="153.5" y="110">(PCINT25/TXD0)PD1</text>
<text x="148.1" y="117.6">(PCINT28/XCK1/OC1B)PD4</text>
<text x="149.1" y="115">(PCINT27/TXD1/INT1)PD3</text>
<text x="149.6" y="122.7">(PCINT30/OC2B/ICP)PD6</text>
<text x="152.3" y="120.1">(PCINT294/OC1A)PD5</text>
<text x="153.3" y="125.2">(PCINT31/OC2A)PD7</text>
<text x="141.7" y="127.3" transform="rotate(-90 141.7 127.3)">GND</text>
<text x="144.2" y="127.3" transform="rotate(-90 144.2 127.3)">GND</text>
<text x="146.8" y="127.3" transform="rotate(-90 146.8 127.3)">GND</text>
<text x="149.3" y="127.3" transform="rotate(-90 149.3 127.3)">GND</text>
</g>
</svg>
